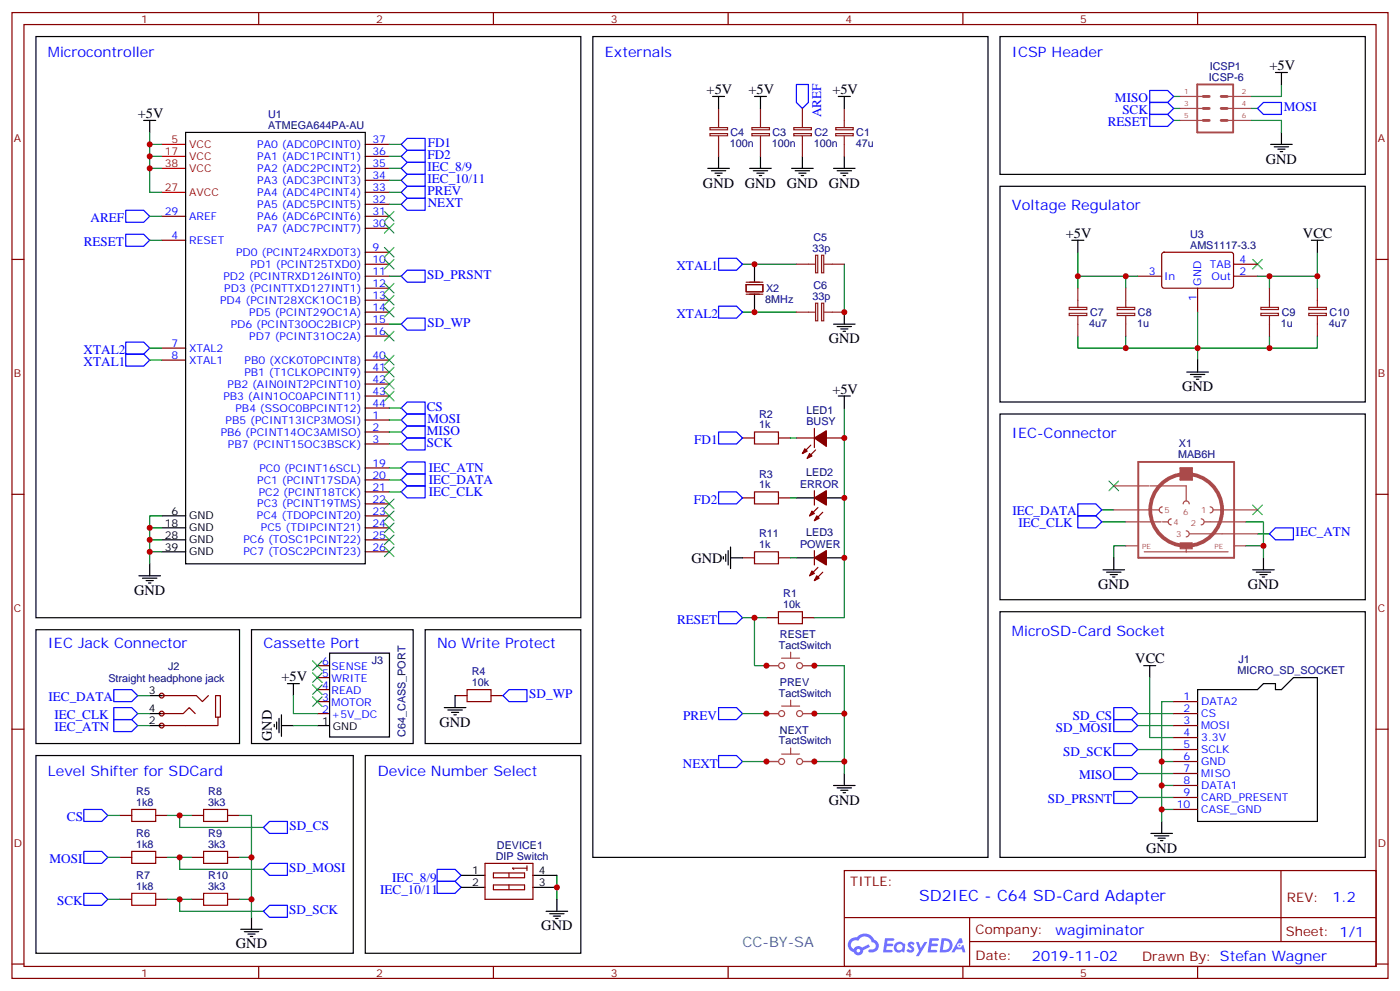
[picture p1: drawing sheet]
<svg xmlns="http://www.w3.org/2000/svg" width="412mm" height="292mm" viewBox="0 0 412 292" stroke-linecap="round" stroke-linejoin="round" font-family="sans-serif">
<g fill="none" stroke="#870000" stroke-width=".35">
<path d="M3.5 3.7h405.4v284.3h-405.4zM7.1 7.2h398.2v277.3h-398.2zM76.2 3.7v3.5M145.3 3.7v3.5M214.5 3.7v3.5M283.6 3.7v3.5M352.8 3.7v3.5M3.5 76.4h3.6M405.3 76.4h3.6M3.5 145.5h3.6M405.3 145.5h3.6M3.5 214.7h3.6"/>
<path d="M405.3 214.7h3.6M248.7 256.3h156.6v28.2h-156.6zM377.3 256.3v20.9M248.7 270.1h156.5M285.6 277.2h119.6M285.6 270.1v14.2M3.5 283.8h3.6M76.2 284.5v3.5M145.3 284.5v3.5M214.5 284.5v3.5M283.6 284.5v3.5M352.8 284.5v3.5"/>
<path d="M405.3 283.8h3.6"/>
</g>
<g fill="#5487ff">
<path d="M267.7 277.5a1.22 1.22 0 0 1 1.7 .2l-.4 .6a.47 .47 0 0 0-.3-.4 .47 .47 0 0 0-.5 .2l.1 .2a1.14 1.14 0 0 1 .8 1.8 1.14 1.14 0 0 1-1.9 0l-.2-.2 .5-.6 .7 .5a.29 .29 0 0 0 .3-.3 .29 .29 0 0 0-.2-.3 1.04 1.04 0 0 1-.6-1.7z"/>
<path d="M260.7 276.2h2.4l.3 .2-.2 .5-1.8 .1-.1 .8h1.5l.3 .4-.3 .4h-1.6l-.2 1.1h1.7l.2 .3-.2 .3-2.6 .1z"/>
<path d="M273.8 276.2h2.4l.3 .2-.1 .5-1.8 .1-.2 .8h1.6l.3 .4-.4 .4-1.6-.1-.1 1.1 1.7 .1 .2 .3-.2 .3-2.6 .1z"/>
<path d="M282.6 276.2h.7l.3 1.3-.6 .3a.69 .69 0 0 0-1 .3 .69 .69 0 0 0 .4 .9 .69 .69 0 0 0 .9-.6l.5-.2 .6 2.2h-.8l-.2-.9h-1.8l-.5 .9h-.8z"/>
<path d="M269.8 277.3h.8l.6 1.8 1.1-1.8h.9l-2.6 4.2h-.8l.9-1.5z"/>
<path d="M277.4 276.2l-.6 4.2h1.3a2.11 2.11 0 0 0 2.5-2.1 2.11 2.11 0 0 0-2.5-2.1zM278.1 277a1.39 1.39 0 0 1 1.7 1.4 1.39 1.39 0 0 1-1.8 1.2h-.3z"/>
<path d="M263.7 277.8a1.54 1.54 0 0 0-.1 2.2 1.54 1.54 0 0 0 2.2 .1l.6 .3 .3-2.3-.2-.3h-.4a1.49 1.49 0 0 0-2.4 0zM264 278.8a.94 .94 0 0 1 1.8 0 .94 .94 0 0 1-1.8 0z"/>
<path d="M250.4 276.6a2.18 2.18 0 0 0 1.1 3.7 1.44 1.44 0 0 0 1.6 .9 1.44 1.44 0 0 0 1.2-1.4l2-1.1-.5-.7-1.9 1a1.47 1.47 0 0 0-2.4 .4 1.39 1.39 0 0 1-.7-1.9 1.39 1.39 0 0 1 2-.5 2.12 2.12 0 0 1 2.2-1.3 2.12 2.12 0 0 1 1.9 1.7 1.14 1.14 0 0 1 1.1 1.4 1.14 1.14 0 0 1-1.7 .7 .43 .43 0 0 0-.5 .4 .43 .43 0 0 0 .4 .5 1.98 1.98 0 0 0 2.5-1.2 1.98 1.98 0 0 0-1.2-2.6 3.1 3.1 0 0 0-5.3-.6l-.9 .1zM252.3 279.9a.55 .55 0 0 1 1.1 0 .55 .55 0 0 1-1.1 0z"/>
<circle cx="282.6" cy="278.3" r=".26"/>
</g>
<g fill="none" stroke="#008700" stroke-width=".35">
<path d="M345.7 31.9h1.8M345.7 28.4h1.8M345.7 35.5h1.8M368.7 35.5h8.8v3.5M368.7 31.9h1.7M377.5 24.9v3.5h-8.8M218.7 77.8h15.9M248.7 77.8v14.1M317.5 74.3v7h17.6M388.1 74.3v7h-17.7M218.7 91.9h15.9M317.5 99v3.5h70.6v-3.5"/>
<path d="M317.5 81.3v3.5M331.6 81.3v3.5M331.6 99v3.5M352.8 91.9v14.1M373.9 81.3v3.5M373.9 99v3.5M388.1 81.3v3.5M232.8 128.9h1.8M248.7 120.1v61.8h-8.8M232.8 146.6h1.8M324.6 153.6h7M324.6 150.1h3.5"/>
<path d="M366.9 153.6h5.3v10.6M370.4 157.2h3.5M331.6 160.7h-3.5v3.5M366.9 160.7h5.3M218.7 181.9h7.1M222.2 181.9v14.1h3.6M239.9 196h8.8v28.2h-8.8M338.7 199.5v17.6h7M218.7 210.1h7.1M239.9 210.1h8.8M335.1 210.1h10.6M335.1 213.6h10.6"/>
<path d="M345.7 206.6h-3.5v35.2M218.7 224.2h7.1M335.1 220.7h10.6M335.1 227.7h10.6M335.1 234.8h10.6M342.2 231.2h3.5M342.2 238.3h3.5M342.2 224.2h3.5"/>
</g>
<g fill="none" stroke="#00f" stroke-width=".35">
<path d="M234.6 24.9h3.5v5.3l-1.7 1.7-1.8-1.7zM338.7 26.6h5.3l1.7 1.8-1.7 1.8h-5.3zM338.7 30.2h5.3l1.7 1.7-1.7 1.8h-5.3zM338.7 33.7h5.3l1.7 1.8-1.7 1.7h-5.3zM370.4 31.9l1.8-1.7h5.3v3.5h-5.3zM211.7 76h5.3l1.7 1.8-1.7 1.8h-5.3zM211.7 90.1h5.3l1.7 1.8-1.7 1.8h-5.3zM211.7 127.2h5.3l1.7 1.7-1.7 1.8h-5.3zM211.7 144.8h5.3l1.7 1.8-1.7 1.7h-5.3zM317.5 148.3h5.3l1.8 1.8-1.8 1.8h-5.3zM317.5 151.9h5.3l1.8 1.7-1.8 1.8h-5.3zM373.9 157.2l1.8-1.8h5.3v3.5h-5.3z"/>
<path d="M211.7 180.1h5.3l1.7 1.8-1.7 1.7h-5.3zM148.2 204.8l1.7-1.8h5.3v3.6h-5.3zM211.7 208.3h5.3l1.7 1.8-1.7 1.7h-5.3zM328.1 208.3h5.3l1.7 1.8-1.7 1.7h-5.3zM328.1 211.8h5.3l1.7 1.8-1.7 1.8h-5.3zM328.1 218.9h5.3l1.7 1.8-1.7 1.7h-5.3zM211.7 222.4h5.3l1.7 1.8-1.7 1.8h-5.3zM328.1 226h5.3l1.7 1.7-1.7 1.8h-5.3zM328.1 233h5.3l1.7 1.8-1.7 1.7h-5.3z"/>
</g>
<g fill="none" stroke="#000" stroke-width=".35">
<path d="M294.6 10.8h107.6v40.5h-107.6zM377.5 39v3.5M208.5 49.6h6.3M209.5 50.3h4.3M210.6 51h2.1M211.3 51.7h.7M211.7 46v3.6M220.8 49.6h6.4M221.9 50.3h4.2M223 51h2.1M223.7 51.7h.7M224 46v3.6"/>
<path d="M233.2 49.6h6.3M234.2 50.3h4.3M235.3 51h2.1M236 51.7h.7M236.4 46v3.6M245.5 49.6h6.4M246.6 50.3h4.2M247.6 51h2.2M248.4 51.7h.7M248.7 46v3.6M294.6 54.9h107.6v63.5h-107.6zM374.3 42.5h6.3"/>
<path d="M375.4 43.2h4.2M376.4 43.9h2.1M377.1 44.6h.7M222.2 77.8v5.3M315.7 70.7h3.6M317.5 70.7v3.6M386.3 70.7h3.5M388.1 70.7v3.6M222.2 86.6v5.3M245.5 95.4h6.4M246.6 96.1h4.2M247.6 96.8h2.2"/>
<path d="M248.4 97.5h.7M248.7 91.9v3.5M349.6 109.5h6.4M350.7 110.2h4.2M351.7 110.9h2.1M352.4 111.7h.7M352.8 106v3.5M294.6 121.9h107.6v54.7h-107.6zM234.6 146.6h5.3M243.4 146.6h5.3M324.9 167.7h6.4M326 168.5h4.2"/>
<path d="M327 169.2h2.1M327.7 169.9h.7M328.1 164.2v3.5M369 167.7h6.4M370.1 168.5h4.2M371.1 169.2h2.1M371.8 169.9h.7M372.2 164.2v3.5M294.6 180.1h107.6v72.3h-107.6zM336.9 196h3.5M338.7 196v3.5M130.9 208.3h6.3"/>
<path d="M131.9 209h4.3M133 209.7h2.1M133.7 210.4h.7M134.1 204.8v3.5M352.8 203h17.6l1.8-1.7h3.5v1.7h1.8l3.5-3.5h7.1v42.3h-35.3zM245.5 231.2h6.4M246.6 232h4.2M247.6 232.7h2.2M248.4 233.4h.7M248.7 227.7v3.5M339 245.4h6.4M340.1 246.1h4.2"/>
<path d="M341.1 246.8h2.2M341.8 247.5h.7M342.2 241.8v3.6"/>
</g>
<path d="M352.7 24.9h10.5v14.1h-10.5z" fill="none" stroke="#a64a4a" stroke-width=".56"/>
<path d="M354.4 35.5h1.8M354.4 31.9h1.8M354.4 28.4h1.8M359.7 35.5h1.8M359.7 31.9h1.8M359.7 28.4h1.8" fill="none" stroke="#a64a4a" stroke-width=".85"/>
<g fill="none" stroke="#a64a4a" stroke-width=".35">
<path d="M347.5 28.4h6.9M347.5 31.9h6.9M347.5 35.5h6.9M361.7 28.4h7M361.7 31.9h7M361.7 35.5h7M225.8 196h3.4M230.1 196.8a.88 .88 0 0 1-.6-1.4 .88 .88 0 0 1 1.5 .2 .88 .88 0 0 1-.8 1.2M230.2 193.8h5.3M232.9 192v1.8M235.4 196.8a.88 .88 0 0 1-.6-1.4 .88 .88 0 0 1 1.5 .2 .88 .88 0 0 1-.8 1.2M236.4 196h3.5"/>
<path d="M225.8 210.1h3.4M230.1 210.9a.88 .88 0 0 1-.6-1.3 .88 .88 0 0 1 1.5 .1 .88 .88 0 0 1-.8 1.3M230.2 207.9h5.3M232.9 206.1v1.8M235.4 210.9a.88 .88 0 0 1-.6-1.3 .88 .88 0 0 1 1.5 .1 .88 .88 0 0 1-.8 1.3M236.4 210.1h3.5M225.8 224.2h3.4M230.1 225.1a.88 .88 0 0 1-.6-1.4 .88 .88 0 0 1 1.5 .1 .88 .88 0 0 1-.8 1.3M230.2 222h5.3M232.9 220.2v1.8M235.4 225.1a.88 .88 0 0 1-.6-1.4 .88 .88 0 0 1 1.5 .1 .88 .88 0 0 1-.8 1.3M236.4 224.2h3.5"/>
</g>
<path d="M369 76.4l2.8 2.8M371.8 76.4l-2.8 2.8M326.7 141.6l2.8 2.9M329.5 141.6l-2.8 2.9M369 148.7l2.8 2.8M371.8 148.7l-2.8 2.8" fill="none" stroke="#3c3" stroke-width=".35"/>
<g fill="none" stroke="#870000" stroke-width=".35">
<path d="M342.4 74.5l.5-.2h20l.5 .7-.1 9.4-.6 .4h-20.1l-.4-.7v-9.1zM363.4 77.8h7M335.1 81.3h7.1M352.8 84.8v7.1M363.4 81.3h7M218.7 128.9h3.5M229.3 128.9h3.5M234.6 128.9h5.3M238.8 131.1l-2.4 2.4M239.9 126.1v5.7M240.2 132.5l-2.4 2.4M243.4 128.9h5.3"/>
<path d="M218.7 146.6h3.5M229.3 146.6h3.5M239.9 144.5v4.2M240.9 149.4l-2.4 2.5M242.4 150.8l-2.5 2.5M225.8 181.9h3.5M236.4 181.9h3.5M134.1 204.8h3.5M144.6 204.8h3.6M345.7 206.6h7.1M345.7 210.1h7.1M345.7 213.6h7.1"/>
<path d="M345.7 217.1h7.1M345.7 220.7h7.1M345.7 224.2h7.1M345.7 227.7h7.1M345.7 231.2h7.1M345.7 234.8h7.1M345.7 238.3h7.1"/>
</g>
<g fill="none" stroke="#8c2424" stroke-width=".35">
<path d="M209.1 39.3h5.2v.7h-5.2zM209.1 37.6h5.2v.6h-5.2zM211.7 31.9v5.7M221.5 39.3h5.2v.7h-5.2zM221.5 37.6h5.2v.6h-5.2zM224 31.9v5.7M233.8 39.3h5.2v.7h-5.2zM233.8 37.6h5.2v.6h-5.2zM236.4 31.9v5.7M246.2 39.3h5.2v.7h-5.2zM246.2 37.6h5.2v.6h-5.2zM248.7 31.9v5.7"/>
<path d="M211.7 40v6M224 40v6M236.4 40v6M248.7 40v6M234.6 77.8h5.6M240.2 75.1h.7v5.2h-.7zM242 75.1h.6v5.2h-.6zM242.7 77.8h6M234.6 91.9h5.6M240.2 89.3h.7v5.1h-.7zM242 89.3h.6v5.1h-.6zM242.7 91.9h6"/>
<path d="M315 92.3h5.1v.6h-5.1zM315 90.5h5.1v.6h-5.1zM317.5 84.8v5.7M317.5 93v6M329.1 92.3h5.2v.6h-5.2zM329.1 90.5h5.2v.6h-5.2zM331.6 84.8v5.7M331.6 93v6M371.4 92.3h5.2v.6h-5.2zM371.4 90.5h5.2v.6h-5.2zM373.9 84.8v5.7M373.9 93v6"/>
<path d="M385.5 92.3h5.2v.6h-5.2zM385.5 90.5h5.2v.6h-5.2zM388.1 84.8v5.7M388.1 93v6"/>
</g>
<path d="M219.8 83.8h4.9v2.1h-4.9zM219.8 86.6h4.9M219.8 83.1h4.9" fill="none" stroke="#871200" stroke-width=".35"/>
<path d="M222.2 127.2h7.1v3.5h-7.1zM222.2 144.8h7.1v3.5h-7.1zM229.3 180.1h7.1v3.5h-7.1zM137.6 203h7v3.6h-7z" fill="none" stroke="#a10000" stroke-width=".35"/>
<g fill="#870000" stroke="#870000" stroke-width=".35">
<path d="M239.9 146.6l3.5-2.1v4.2z"/>
<path d="M239.2 150.5l.7 .7-1.4 .7z"/>
<path d="M240.6 151.9l.7 .7-1.4 .7z"/>
<path d="M237.1 132.1l.7 .7-1.4 .7z"/>
<path d="M238.5 133.5l.7 .7-1.4 .7z"/>
<path d="M239.9 128.9l3.5-2.1v4.6z"/>
</g>
<g fill="#f0f0f0" stroke="#870000" stroke-width=".35">
<circle cx="47.6" cy="213.6" r=".71"/>
<circle cx="47.6" cy="210.1" r=".71"/>
<circle cx="47.6" cy="204.8" r=".71"/>
</g>
<g fill="none" stroke="#000" stroke-width=".35">
<path d="M10.6 10.8h160.5v171.1h-160.5zM174.6 10.8h116.4v241.6h-116.4zM42.3 35.5h3.6M44.1 35.5v3.5M54.7 39h52.9v127h-52.9zM209.9 28.4h3.5M211.7 28.4v3.5M222.2 28.4h3.6M224 28.4v3.5M246.9 28.4h3.6M248.7 28.4v3.5M375.7 21.3h3.5"/>
<path d="M377.5 21.3v3.6M246.9 116.6h3.6M248.7 116.6v3.5M47.6 151.9h7.1M47.6 158.9h7.1M47.6 155.4h7.1M40.9 169.5h6.4M42 170.2h4.2M43 170.9h2.2M43.7 171.6h.7M44.1 166v3.5M47.6 162.5h7.1"/>
<path d="M213.1 163.9v.7M213.8 163.2v2.1M214.5 162.1v4.2M215.2 164.2h3.5M215.2 161v6.4M234.6 164.2h5.3M243.4 164.2h5.3M10.6 185.4h60v33.5h-60zM74.1 185.4h47.6v33.5h-47.6zM97.1 192.3h17.6v24.7h-17.6zM125.2 185.4h45.9v33.5h-45.9zM44.1 210.1h3.5"/>
<path d="M44.1 213.6h3.5M44.1 204.8h3.5M80.8 213.3v.7M81.5 212.5v2.2M82.2 211.5v4.2M82.9 213.6h3.5M82.9 210.4v6.4M84.7 201.3h3.5M86.4 201.3v3.5M93.5 213.6h3.5M10.6 222.4h93.5v58.2h-93.5zM107.6 222.4h63.5v58.2h-63.5z"/>
<path d="M135.8 257.7h7.1M157 257.7h7M70.9 273.6h6.4M72 274.3h4.2M73 275h2.1M73.7 275.7h.7M74.1 270.1v3.5M135.8 261.2h7.1M157 261.2h7M160.9 268.3h6.3M161.9 269h4.3M163 269.7h2.1"/>
<path d="M163.7 270.4h.7M164 264.8v3.5"/>
</g>
<g fill="none" stroke="#870000" stroke-width=".35">
<path d="M107.6 56.6h7.1M107.6 53.1h7.1M107.6 49.6h7.1M107.6 46h7.1M107.6 42.5h7.1M47.6 70.7h7.1M47.6 63.7h7.1M107.6 74.3h7.1M107.6 77.8h7.1M107.6 63.7h7.1M107.6 67.2h7.1M107.6 60.1h7.1"/>
<path d="M107.6 81.3h7.1M107.6 84.8h7.1M107.6 88.4h7.1M107.6 91.9h7.1M107.6 95.4h7.1M107.6 99h7.1M47.6 106h7.1M47.6 102.5h7.1M107.6 106h7.1M107.6 109.5h7.1M107.6 113.1h7.1M107.6 116.6h7.1"/>
<path d="M107.6 120.1h7.1M107.6 123.6h7.1M107.6 127.2h7.1M107.6 130.7h7.1M107.6 137.8h7.1M107.6 141.3h7.1M107.6 144.8h7.1M107.6 148.3h7.1M107.6 151.9h7.1M107.6 155.4h7.1M107.6 158.9h7.1M107.6 162.5h7.1"/>
<path d="M218.7 164.2h3.5M229.3 164.2h3.5M239.9 162.1v4.2M240.9 167l-2.4 2.5M242.4 168.5l-2.5 2.4M93.5 196h3.5M93.5 199.5h3.5M47.6 204.8h10.3l1.7 1.8 1.8-1.8M47.6 210.1h6.4l1.7-1.8 1.8 1.8M64.2 211.1h-.7v-6.3h1.4v6.3h-.7v2.5h-16.6M93.5 203h3.5M93.5 206.6h3.5"/>
<path d="M93.5 210.1h3.5M35.3 240.1h3.5M35.3 252.4h3.5M45.9 240.1h3.5M45.9 252.4h3.5M56.4 240.1h3.6M56.4 252.4h3.6M67 240.1h3.6M67 252.4h3.6M142.9 254.2h14.1v10.6h-14.1zM145.3 257h9.2v1.4h-9.2zM149.9 257v1.4"/>
<path d="M155.2 255.6h-4.2l.3 .3M155.2 254.9v1.4M35.3 264.8h3.5M45.9 264.8h3.5M56.4 264.8h3.6M67 264.8h3.6M145.3 260.5h9.2v1.4h-9.2zM149.9 260.5v1.4"/>
</g>
<g fill="none" stroke="#00f" stroke-width=".35">
<path d="M118.2 49.6l1.7-1.8h5.3v3.5h-5.3zM118.2 53.1l1.7-1.8h5.3v3.6h-5.3zM118.2 46l1.7-1.7h5.3v3.5h-5.3zM118.2 42.5l1.7-1.8h5.3v3.6h-5.3zM118.2 56.6l1.7-1.7h5.3v3.5h-5.3zM37 61.9h5.3l1.8 1.8-1.8 1.7h-5.3zM37 69h5.3l1.8 1.7-1.8 1.8h-5.3zM118.2 60.1l1.7-1.7h5.3v3.5h-5.3zM119.9 79.6h5.3v3.5h-5.3l-1.7-1.8zM118.2 95.4l1.7-1.7h5.3v3.5h-5.3zM37 104.2h5.3l1.8 1.8-1.8 1.8h-5.3zM37 100.7h5.3l1.8 1.8-1.8 1.7h-5.3z"/>
<path d="M118.2 137.8l1.7-1.8h5.3v3.5h-5.3zM118.2 127.2l1.7-1.8h5.3v3.5h-5.3zM118.2 130.7l1.7-1.8h5.3v3.6h-5.3zM118.2 123.6l1.7-1.7h5.3v3.5h-5.3zM118.2 120.1l1.7-1.7h5.3v3.5h-5.3zM118.2 144.8l1.7-1.7h5.3v3.5h-5.3zM118.2 141.3l1.7-1.8h5.3v3.6h-5.3zM33.5 203h5.3l1.8 1.8-1.8 1.8h-5.3zM33.5 208.3h5.3l1.8 1.8-1.8 1.7h-5.3zM33.5 211.8h5.3l1.8 1.8-1.8 1.8h-5.3zM24.7 238.3h5.3l1.7 1.8-1.7 1.7h-5.3zM24.7 250.6h5.3l1.7 1.8-1.7 1.8h-5.3z"/>
<path d="M77.6 243.6l1.8-1.8h5.3v3.6h-5.3zM77.6 255.9l1.8-1.7h5.3v3.5h-5.3zM128.8 259.5h5.3l1.7 1.7-1.7 1.8h-5.3zM128.8 255.9h5.3l1.7 1.8-1.7 1.8h-5.3zM24.7 263h5.3l1.7 1.8-1.7 1.7h-5.3zM77.6 268.3l1.8-1.8h5.3v3.6h-5.3z"/>
</g>
<g fill="none" stroke="#008700" stroke-width=".35">
<path d="M44.1 39v17.6h3.5M44.1 49.6h3.5M44.1 46h3.5M44.1 42.5h3.5M114.7 49.6h3.5M114.7 46h3.5M114.7 42.5h3.5M114.7 53.1h3.5M114.7 56.6h3.5M44.1 63.7h3.5M44.1 70.7h3.5M114.7 60.1h3.5"/>
<path d="M114.7 81.3h3.5M114.7 95.4h3.5M44.1 102.5h3.5M44.1 106h3.5M114.7 120.1h3.5M114.7 123.6h3.5M114.7 127.2h3.5M114.7 130.7h3.5M114.7 137.8h3.5M44.1 155.4h3.5M44.1 158.9h3.5M47.6 151.9h-3.5v14.1"/>
<path d="M114.7 141.3h3.5M114.7 144.8h3.5M44.1 162.5h3.5M232.8 164.2h1.8M40.6 204.8h3.5M40.6 210.1h3.5M40.6 213.6h3.5M86.4 204.8v5.3h7.1M86.4 213.6h7.1M248.7 224.2v3.5M31.7 240.1h3.6M31.7 252.4h3.6"/>
<path d="M49.4 240.1h7M49.4 252.4h7M52.9 240.1v3.5h24.7M52.9 252.4v3.5h24.7M70.6 240.1h3.5v30M70.6 252.4h3.5M164 257.7v7.1M31.7 264.8h3.6M49.4 264.8h7M52.9 264.8v3.5h24.7M70.6 264.8h3.5"/>
</g>
<g fill="none" stroke="#3c3" stroke-width=".35">
<path d="M113.2 62.3l2.9 2.8M113.2 65.8l2.9 2.8M113.2 72.8l2.9 2.9M113.2 76.4l2.9 2.8M116.1 62.3l-2.9 2.8M116.1 65.8l-2.9 2.8M116.1 72.8l-2.9 2.9M116.1 76.4l-2.9 2.8M113.2 83.4l2.9 2.9M113.2 87l2.9 2.8M113.2 90.5l2.9 2.8M113.2 97.5l2.9 2.9"/>
<path d="M116.1 83.4l-2.9 2.9M116.1 87l-2.9 2.8M116.1 90.5l-2.9 2.8M116.1 97.5l-2.9 2.9M113.2 104.6l2.9 2.8M113.2 108.1l2.9 2.8M113.2 111.7l2.9 2.8M113.2 115.2l2.9 2.8M116.1 104.6l-2.9 2.8M116.1 108.1l-2.9 2.8M116.1 111.7l-2.9 2.8M116.1 115.2l-2.9 2.8"/>
<path d="M113.2 146.9l2.9 2.9M113.2 150.5l2.9 2.8M113.2 154l2.9 2.8M113.2 157.5l2.9 2.8M116.1 146.9l-2.9 2.9M116.1 150.5l-2.9 2.8M116.1 154l-2.9 2.8M116.1 157.5l-2.9 2.8M113.2 161l2.9 2.9M116.1 161l-2.9 2.9M92.1 194.6l2.8 2.8M92.1 198.1l2.8 2.8"/>
<path d="M94.9 194.6l-2.8 2.8M94.9 198.1l-2.8 2.8M92.1 201.6l2.8 2.8M92.1 205.1l2.8 2.9M94.9 201.6l-2.8 2.8M94.9 205.1l-2.8 2.9"/>
</g>
<g fill="none" stroke="#a64a4a" stroke-width=".35">
<path d="M347.7 137.8h3.5v3.5h-3.5zM328.1 150.1h10.4M328.1 143.1h10.4M331.6 153.6h10.4M338.8 150.1h2.7M338.8 143.1h10.6v4.4M342.4 149.2a.88 .88 0 0 0-.9 .9 .88 .88 0 0 0 .9 .9M342.4 153.6h1.7M345 152.8a.88 .88 0 0 0-.9 .8 .88 .88 0 0 0 .9 .9M348.5 148.3a.88 .88 0 0 1 .9-.8 .88 .88 0 0 1 .9 .8M349.4 156.3a.88 .88 0 0 1 .9 .9 .88 .88 0 0 1-.9 .8M350.3 157.2h20.1"/>
<path d="M353.8 152.8a.88 .88 0 0 1 .9 .8 .88 .88 0 0 1-.9 .9M354.7 153.6h12.2M356.5 149.2a.88 .88 0 0 1 .9 .9 .88 .88 0 0 1-.9 .9M357.4 150.1h13M331.6 160.7h3.5M337.1 162.5h24.7M349.4 160.7v1.8M363.4 160.7h3.5"/>
</g>
<path d="M335.3 136h28.2v28.2h-28.2z" fill="none" stroke="#a64a4a" stroke-width=".56"/>
<path d="M360 150.1a10.6 10.6 0 0 0-15.5-9.3 10.6 10.6 0 0 0-1.2 18 10.6 10.6 0 0 0 16.6-7.3l.1-1.3" fill="none" stroke="#a64a4a" stroke-width="1.1"/>
<g fill="#a64a4a" stroke="#a64a4a" stroke-width=".29">
<path d="M347.7 137.8h3.5v3.5h-3.5z"/>
<path d="M347.7 159.8h3.5v1.8h-3.5z"/>
</g>
<path d="M47.6 56.6h7.1M47.6 42.5h7.1M47.6 46h7.1M47.6 49.6h7.1" fill="none" stroke="#f00" stroke-width=".35"/>
<path d="M222.2 162.5h7.1v3.5h-7.1zM38.8 238.3h7.1v3.5h-7.1zM60 238.3h7v3.5h-7zM38.8 250.6h7.1v3.6h-7.1zM60 250.6h7v3.6h-7zM38.8 263h7.1v3.5h-7.1zM60 263h7v3.5h-7z" fill="none" stroke="#a10000" stroke-width=".35"/>
<g fill="#870000" stroke="#870000" stroke-width=".35">
<path d="M239.9 164.2l3.5-2.1v4.2z"/>
<path d="M239.2 168.1l.7 .7-1.4 .7z"/>
<path d="M240.6 169.5l.7 .7-1.4 .7z"/>
</g>
<g fill="#c00">
<circle cx="248.7" cy="164.2" r=".88"/>
<circle cx="248.7" cy="128.9" r=".88"/>
<circle cx="248.7" cy="224.2" r=".88"/>
<circle cx="164" cy="261.2" r=".88"/>
<circle cx="52.9" cy="264.8" r=".88"/>
<circle cx="52.9" cy="252.4" r=".88"/>
<circle cx="74.1" cy="252.4" r=".88"/>
<circle cx="44.1" cy="162.5" r=".88"/>
<circle cx="44.1" cy="155.4" r=".88"/>
<circle cx="44.1" cy="42.5" r=".88"/>
<circle cx="44.1" cy="49.6" r=".88"/>
<circle cx="239.9" cy="210.1" r=".88"/>
<circle cx="248.7" cy="210.1" r=".88"/>
<circle cx="239.9" cy="196" r=".88"/>
<circle cx="225.8" cy="196" r=".88"/>
<circle cx="222.3" cy="181.9" r=".88"/>
<circle cx="222.3" cy="91.9" r=".88"/>
<circle cx="222.3" cy="77.8" r=".88"/>
<circle cx="248.7" cy="91.9" r=".88"/>
<circle cx="342.2" cy="238.3" r=".88"/>
<circle cx="372.2" cy="160.7" r=".88"/>
<circle cx="342.2" cy="231.2" r=".88"/>
<circle cx="342.2" cy="224.2" r=".88"/>
<circle cx="373.9" cy="81.3" r=".88"/>
<circle cx="317.5" cy="81.3" r=".88"/>
<circle cx="373.9" cy="102.5" r=".88"/>
<circle cx="352.8" cy="102.5" r=".88"/>
<circle cx="331.6" cy="102.5" r=".88"/>
<circle cx="331.6" cy="81.3" r=".88"/>
<circle cx="388.1" cy="81.3" r=".88"/>
<circle cx="225.8" cy="210.1" r=".88"/>
<circle cx="225.8" cy="224.2" r=".88"/>
<circle cx="239.9" cy="224.2" r=".88"/>
<circle cx="44.1" cy="46" r=".88"/>
<circle cx="44.1" cy="158.9" r=".88"/>
<circle cx="74.1" cy="264.8" r=".88"/>
<circle cx="52.9" cy="240.1" r=".88"/>
<circle cx="248.7" cy="146.6" r=".88"/>
</g>
<text font-size="4.6" fill="#00f" x="270.8" y="265.3">SD2IEC - C64 SD-Card Adapter</text>
<g font-size="4.2" fill="#00f">
<text x="14.1" y="16.8">Microcontroller</text>
<text x="178.2" y="16.8">Externals</text>
<text x="298.1" y="16.8">ICSP Header</text>
<text x="298.1" y="61.9">Voltage Regulator</text>
<text x="298.1" y="128.9">IEC-Connector</text>
<text x="14.1" y="190.7">IEC Jack Connector</text>
<text x="77.6" y="190.7">Cassette Port</text>
<text x="128.8" y="190.7">No Write Protect</text>
<text x="298.1" y="187.1">MicroSD-Card Socket</text>
<text x="14.1" y="228.4">Level Shifter for SDCard</text>
<text x="111.3" y="228.4">Device Number Select</text>
<text x="392.5" y="265.6">1.2</text>
<text x="310.9" y="275.1">wagiminator</text>
<text x="304" y="282.9">2019-11-02</text>
</g>
<g font-size="4.2">
<text x="373.9" y="20.6">+5V</text>
<text x="208.1" y="27.7">+5V</text>
<text x="220.5" y="27.7">+5V</text>
<text x="245.2" y="27.7">+5V</text>
<text x="40.6" y="34.7">+5V</text>
<text x="372.9" y="48.2">GND</text>
<text x="207.1" y="55.2">GND</text>
<text x="219.4" y="55.2">GND</text>
<text x="231.8" y="55.2">GND</text>
<text x="244.1" y="55.2">GND</text>
<text x="314" y="70">+5V</text>
<text x="383.8" y="70">VCC</text>
<text x="244.1" y="101.1">GND</text>
<text x="245.2" y="115.9">+5V</text>
<text x="348.2" y="115.2">GND</text>
<text x="203.7" y="165.7">GND</text>
<text x="323.5" y="173.4">GND</text>
<text x="367.6" y="173.4">GND</text>
<text x="39.5" y="175.2">GND</text>
<text x="334.4" y="195.3">VCC</text>
<text x="82.9" y="200.6">+5V</text>
<text x="129.5" y="214">GND</text>
<text x="80.1" y="218.1" transform="rotate(-90 80.1 218.1)">GND</text>
<text x="244.1" y="236.9">GND</text>
<text x="337.6" y="251">GND</text>
<text x="159.5" y="273.9">GND</text>
<text x="69.5" y="279.2">GND</text>
</g>
<text font-size="4.2" fill="#0099b0" x="218.7" y="278.9">CC-BY-SA</text>
<g font-size="3.9" fill="#00f">
<text x="241.9" y="34.5" transform="rotate(-90 241.9 34.5)">AREF</text>
<text x="328.4" y="30.2">MISO</text>
<text x="330.6" y="33.7">SCK</text>
<text x="378.2" y="32.8">MOSI</text>
<text x="326.3" y="37.2">RESET</text>
<text x="125.9" y="46.8">FD2</text>
<text x="126" y="43.3">FD1</text>
<text x="125.9" y="50.3">IEC_8/9</text>
<text x="125.9" y="53.8">IEC_10/11</text>
<text x="126" y="57.4">PREV</text>
<text x="26.7" y="65.4">AREF</text>
<text x="126" y="60.9">NEXT</text>
<text x="24.7" y="72.5">RESET</text>
<text x="125.8" y="82.1">SD_PRSNT</text>
<text x="199.3" y="79.6">XTAL1</text>
<text x="199.3" y="93.7">XTAL2</text>
<text x="125.9" y="96.1">SD_WP</text>
<text x="24.6" y="107.8">XTAL1</text>
<text x="24.6" y="104.2">XTAL2</text>
<text x="125.7" y="120.9">CS</text>
<text x="125.9" y="124.5">MOSI</text>
<text x="125.8" y="127.9">MISO</text>
<text x="125.8" y="131.5">SCK</text>
<text x="204.5" y="130.7">FD1</text>
<text x="126.3" y="142.5">IEC_DATA</text>
<text x="126.3" y="139">IEC_ATN</text>
<text x="126.3" y="146">IEC_CLK</text>
<text x="204.4" y="148.3">FD2</text>
<text x="298.2" y="151.7">IEC_DATA</text>
<text x="300" y="155.3">IEC_CLK</text>
<text x="381.7" y="157.9">IEC_ATN</text>
<text x="199.4" y="183.6">RESET</text>
<text x="14.3" y="206.4">IEC_DATA</text>
<text x="155.9" y="205.5">SD_WP</text>
<text x="16.1" y="215.2">IEC_ATN</text>
<text x="16.1" y="211.7">IEC_CLK</text>
<text x="201.3" y="211.8">PREV</text>
<text x="311" y="215.4">SD_MOSI</text>
<text x="316" y="211.8">SD_CS</text>
<text x="201.1" y="226">NEXT</text>
<text x="313.2" y="222.4">SD_SCK</text>
<text x="317.9" y="229.5">MISO</text>
<text x="308.7" y="236.5">SD_PRSNT</text>
<text x="19.7" y="241.8">CS</text>
<text x="85.3" y="244.3">SD_CS</text>
<text x="14.6" y="254.1">MOSI</text>
<text x="85.2" y="256.7">SD_MOSI</text>
<text x="112" y="263">IEC_10/11</text>
<text x="115.5" y="259.5">IEC_8/9</text>
<text x="16.8" y="266.5">SCK</text>
<text x="85.1" y="269">SD_SCK</text>
</g>
<g font-size="3.9" fill="#800">
<text x="250.5" y="260.9">TITLE:</text>
<text x="379.1" y="265.6">REV:</text>
<text x="287.4" y="275.1">Company:</text>
<text x="378.7" y="275.7">Sheet: 1/1</text>
<text x="287.4" y="282.8">Date:</text>
<text x="336.4" y="282.8">Drawn By: Stefan Wagner</text>
</g>
<g font-size="3.2" fill="#800">
<text x="41.6" y="6.7">1</text>
<text x="110.8" y="6.7">2</text>
<text x="179.9" y="6.7">3</text>
<text x="249.1" y="6.7">4</text>
<text x="318.2" y="6.7">5</text>
<text x="4.1" y="41.8">A</text>
<text x="405.9" y="41.8">A</text>
<text x="4.1" y="110.9">B</text>
<text x="405.9" y="110.9">B</text>
<text x="4.1" y="180.1">C</text>
<text x="405.9" y="180.1">C</text>
<text x="4.1" y="249.2">D</text>
<text x="405.9" y="249.2">D</text>
<text x="41.6" y="287.5">1</text>
<text x="110.8" y="287.5">2</text>
<text x="179.9" y="287.5">3</text>
<text x="249.1" y="287.5">4</text>
<text x="318.2" y="287.5">5</text>
</g>
<g font-size="3.2" fill="#000080">
<text x="356.1" y="23.8">ICSP-6</text>
<text x="356.4" y="20.6">ICSP1</text>
<text x="78.9" y="34.7">U1</text>
<text x="78.9" y="37.9">ATMEGA644PA-AU</text>
<text x="215.2" y="40.1">C4</text>
<text x="227.5" y="40.1">C3</text>
<text x="239.9" y="40.1">C2</text>
<text x="252.2" y="40.1">C1</text>
<text x="215" y="43.3">100n</text>
<text x="227.4" y="43.3">100n</text>
<text x="239.7" y="43.3">100n</text>
<text x="252.1" y="43.3">47u</text>
<text x="239.6" y="70.9">C5</text>
<text x="350.6" y="70">U3</text>
<text x="239.3" y="74.1">33p</text>
<text x="350.6" y="73.2">AMS1117-3.3</text>
<text x="225.4" y="89.2">8MHz</text>
<text x="225.7" y="86">X2</text>
<text x="239.3" y="88.2">33p</text>
<text x="239.6" y="85">C6</text>
<text x="321.1" y="93">C7</text>
<text x="335.2" y="93">C8</text>
<text x="377.5" y="93">C9</text>
<text x="391.7" y="93">C10</text>
<text x="320.8" y="96.3">4u7</text>
<text x="335" y="96.3">1u</text>
<text x="377.3" y="96.3">1u</text>
<text x="391.4" y="96.3">4u7</text>
<text x="223.6" y="122.9">R2</text>
<text x="237.5" y="125.1">BUSY</text>
<text x="237.5" y="121.9">LED1</text>
<text x="223.6" y="126.1">1k</text>
<text x="347.3" y="131.7">X1</text>
<text x="347" y="134.9">MAB6H</text>
<text x="223.6" y="143.8">1k</text>
<text x="223.6" y="140.6">R3</text>
<text x="235.7" y="143.6">ERROR</text>
<text x="237.5" y="140.2">LED2</text>
<text x="223.6" y="161.4">1k</text>
<text x="223.6" y="158.2">R11</text>
<text x="235.7" y="161.2">POWER</text>
<text x="237.5" y="157.9">LED3</text>
<text x="230.7" y="179">10k</text>
<text x="230.7" y="175.8">R1</text>
<text x="229.4" y="190.9">TactSwitch</text>
<text x="229.8" y="187.8">RESET</text>
<text x="49.5" y="197.2">J2</text>
<text x="109.5" y="195.4">J3</text>
<text x="364.8" y="195.2">J1</text>
<text x="31.9" y="200.7">Straight headphone jack</text>
<text x="139" y="202">10k</text>
<text x="139" y="198.8">R4</text>
<text x="229.8" y="201.9">PREV</text>
<text x="364.6" y="198.4">MICRO_SD_SOCKET</text>
<text x="229.4" y="205.1">TactSwitch</text>
<text x="229.8" y="216">NEXT</text>
<text x="119.4" y="217" transform="rotate(-90 119.4 217)">C64_CASS_PORT</text>
<text x="229.4" y="219.2">TactSwitch</text>
<text x="40.1" y="237.2">1k8</text>
<text x="40.1" y="234">R5</text>
<text x="61.3" y="237.2">3k3</text>
<text x="61.3" y="234.1">R8</text>
<text x="40.1" y="249.6">1k8</text>
<text x="40.1" y="246.4">R6</text>
<text x="61.3" y="249.6">3k3</text>
<text x="61.3" y="246.4">R9</text>
<text x="146.4" y="249.9">DEVICE1</text>
<text x="146" y="253.1">DIP Switch</text>
<text x="40.1" y="261.9">1k8</text>
<text x="40.1" y="258.7">R7</text>
<text x="61.3" y="261.9">3k3</text>
<text x="61.3" y="258.8">R10</text>
</g>
<g font-size="3.2" fill="#f00">
<text x="48.5" y="45.7">17</text>
<text x="50.5" y="42.2">5</text>
<text x="55.7" y="43.6">VCC</text>
<text x="55.7" y="47.1">VCC</text>
<text x="48.5" y="49.2">38</text>
<text x="55.7" y="50.6">VCC</text>
<text x="48.5" y="56.3">27</text>
<text x="55.7" y="57.7">AVCC</text>
</g>
<g font-size="3.2" fill="#00f">
<text x="75.8" y="47.1">PA1 (ADC1PCINT1)</text>
<text x="75.8" y="43.6">PA0 (ADC0PCINT0)</text>
<text x="109.7" y="45.7">36</text>
<text x="109.7" y="42.2">37</text>
<text x="75.8" y="50.6">PA2 (ADC2PCINT2)</text>
<text x="109.7" y="52.7">34</text>
<text x="109.7" y="49.2">35</text>
<text x="75.8" y="57.7">PA4 (ADC4PCINT4)</text>
<text x="75.8" y="54.2">PA3 (ADC3PCINT3)</text>
<text x="109.7" y="59.8">32</text>
<text x="109.7" y="56.3">33</text>
<text x="48.5" y="63.3">29</text>
<text x="55.7" y="64.7">AREF</text>
<text x="75.8" y="64.7">PA6 (ADC6PCINT6)</text>
<text x="75.8" y="61.2">PA5 (ADC5PCINT5)</text>
<text x="109.7" y="63.3">31</text>
<text x="50.5" y="70.4">4</text>
<text x="55.7" y="71.8">RESET</text>
<text x="75.8" y="68.3">PA7 (ADC7PCINT7)</text>
<text x="109.7" y="66.9">30</text>
<text x="69.5" y="75.3">PD0 (PCINT24RXD0T3)</text>
<text x="109.7" y="73.9">9</text>
<text x="109.7" y="77.4">10</text>
<text x="365.1" y="77.4">4</text>
<text x="65.8" y="82.4">PD2 (PCINTRXD126INT0)</text>
<text x="73.7" y="78.8">PD1 (PCINT25TXD0)</text>
<text x="109.7" y="81">11</text>
<text x="338.4" y="81">3</text>
<text x="342.9" y="82.4">In</text>
<text x="356.4" y="78.8">TAB</text>
<text x="356.9" y="82.4">Out</text>
<text x="365.1" y="81">2</text>
<text x="64.8" y="89.4">PD4 (PCINT28XCK1OC1B)</text>
<text x="66.1" y="85.9">PD3 (PCINTTXD127INT1)</text>
<text x="109.7" y="84.5">12</text>
<text x="109.7" y="88">13</text>
<text x="352.4" y="88.6" transform="rotate(-90 352.4 88.6)">1</text>
<text x="353.8" y="84.1" transform="rotate(-90 353.8 84.1)">GND</text>
<text x="73.4" y="93">PD5 (PCINT29OC1A)</text>
<text x="109.7" y="91.5">14</text>
<text x="109.7" y="95.1">15</text>
<text x="68" y="96.5">PD6 (PCINT30OC2BICP)</text>
<text x="73.4" y="100">PD7 (PCINT31OC2A)</text>
<text x="109.7" y="98.6">16</text>
<text x="50.5" y="102.1">7</text>
<text x="50.5" y="105.7">8</text>
<text x="55.7" y="103.5">XTAL2</text>
<text x="55.7" y="107.1">XTAL1</text>
<text x="72" y="107.1">PB0 (XCK0T0PCINT8)</text>
<text x="109.7" y="105.7">40</text>
<text x="72" y="110.6">PB1 (T1CLKOPCINT9)</text>
<text x="109.7" y="109.2">41</text>
<text x="109.7" y="112.7">42</text>
<text x="65.8" y="117.7">PB3 (AIN1OC0APCINT11)</text>
<text x="67" y="114.1">PB2 (AIN0INT2PCINT10)</text>
<text x="109.7" y="116.2">43</text>
<text x="109.7" y="119.8">44</text>
<text x="66.5" y="124.7">PB5 (PCINT13ICP3MOSI)</text>
<text x="69.4" y="121.2">PB4 (SSOC0BPCINT12)</text>
<text x="109.7" y="123.3">1</text>
<text x="65" y="128.2">PB6 (PCINT14OC3AMISO)</text>
<text x="67.1" y="131.8">PB7 (PCINT15OC3BSCK)</text>
<text x="109.7" y="126.8">2</text>
<text x="109.7" y="130.4">3</text>
<text x="109.7" y="137.4">19</text>
<text x="75.8" y="142.3">PC1 (PCINT17SDA)</text>
<text x="76.4" y="138.8">PC0 (PCINT16SCL)</text>
<text x="109.7" y="140.9">20</text>
<text x="75.8" y="149.4">PC3 (PCINT19TMS)</text>
<text x="76.2" y="145.9">PC2 (PCINT18TCK)</text>
<text x="109.7" y="144.5">21</text>
<text x="109.7" y="148">22</text>
<text x="75.7" y="152.9">PC4 (TDOPCINT20)</text>
<text x="109.7" y="151.5">23</text>
<text x="109.7" y="155">24</text>
<text x="71.7" y="160">PC6 (TOSC1PCINT22)</text>
<text x="76.8" y="156.5">PC5 (TDIPCINT21)</text>
<text x="109.7" y="158.6">25</text>
<text x="71.7" y="163.5">PC7 (TOSC2PCINT23)</text>
<text x="109.7" y="162.1">26</text>
<text x="94.9" y="195.8">6</text>
<text x="97.7" y="197.2">SENSE</text>
<text x="94.9" y="199.3">5</text>
<text x="94.9" y="202.8">4</text>
<text x="97.7" y="200.7">WRITE</text>
<text x="94.9" y="206.4">3</text>
<text x="94.9" y="209.9">2</text>
<text x="97.7" y="204.2">READ</text>
<text x="97.7" y="207.8">MOTOR</text>
<text x="348.6" y="206.2">1</text>
<text x="348.6" y="209.7">2</text>
<text x="353.8" y="207.6">DATA2</text>
<text x="97.7" y="211.3">+5V_DC</text>
<text x="348.6" y="213.3">3</text>
<text x="353.8" y="211.1">CS</text>
<text x="353.8" y="214.7">MOSI</text>
<text x="348.6" y="216.8">4</text>
<text x="348.6" y="220.3">5</text>
<text x="353.8" y="218.2">3.3V</text>
<text x="353.8" y="221.7">SCLK</text>
<text x="348.6" y="223.8">6</text>
<text x="348.6" y="227.4">7</text>
<text x="353.8" y="225.2">GND</text>
<text x="348.6" y="230.9">8</text>
<text x="353.8" y="228.8">MISO</text>
<text x="353.8" y="232.3">DATA1</text>
<text x="346.6" y="237.9">10</text>
<text x="348.6" y="234.4">9</text>
<text x="353.8" y="235.8">CARD_PRESENT</text>
<text x="353.8" y="239.4">CASE_GND</text>
</g>
<g font-size="3.2">
<text x="48.5" y="155">18</text>
<text x="50.5" y="151.5">6</text>
<text x="55.7" y="152.9">GND</text>
<text x="48.5" y="158.6">28</text>
<text x="55.7" y="160">GND</text>
<text x="55.7" y="156.5">GND</text>
<text x="48.5" y="162.1">39</text>
<text x="55.7" y="163.5">GND</text>
<text x="43.8" y="209.7">4</text>
<text x="43.8" y="204.4">3</text>
<text x="43.8" y="213.3">2</text>
<text x="94.9" y="213.4">1</text>
<text x="98" y="214.8">GND</text>
<text x="139.1" y="257.4">1</text>
<text x="158.7" y="257.4">4</text>
<text x="139.1" y="260.9">2</text>
<text x="158.7" y="260.9">3</text>
</g>
<g font-size="2.5" fill="#a54b4b">
<text x="343.1" y="151.2">5</text>
<text x="345.7" y="154.7">4</text>
<text x="348.5" y="151.5">6</text>
<text x="350.8" y="154.9">2</text>
<text x="353.8" y="151.2">1</text>
<text x="346.4" y="158.2">3</text>
</g>
<g font-size="2.1" fill="#a54b4b">
<text x="348.8" y="27.7">1</text>
<text x="365.8" y="27.7">2</text>
<text x="348.8" y="31.2">3</text>
<text x="348.8" y="34.8">5</text>
<text x="365.8" y="31.2">4</text>
<text x="365.8" y="34.8">6</text>
<text x="336.4" y="161.6">PE</text>
<text x="357.7" y="161.6">PE</text>
</g>
</svg>
